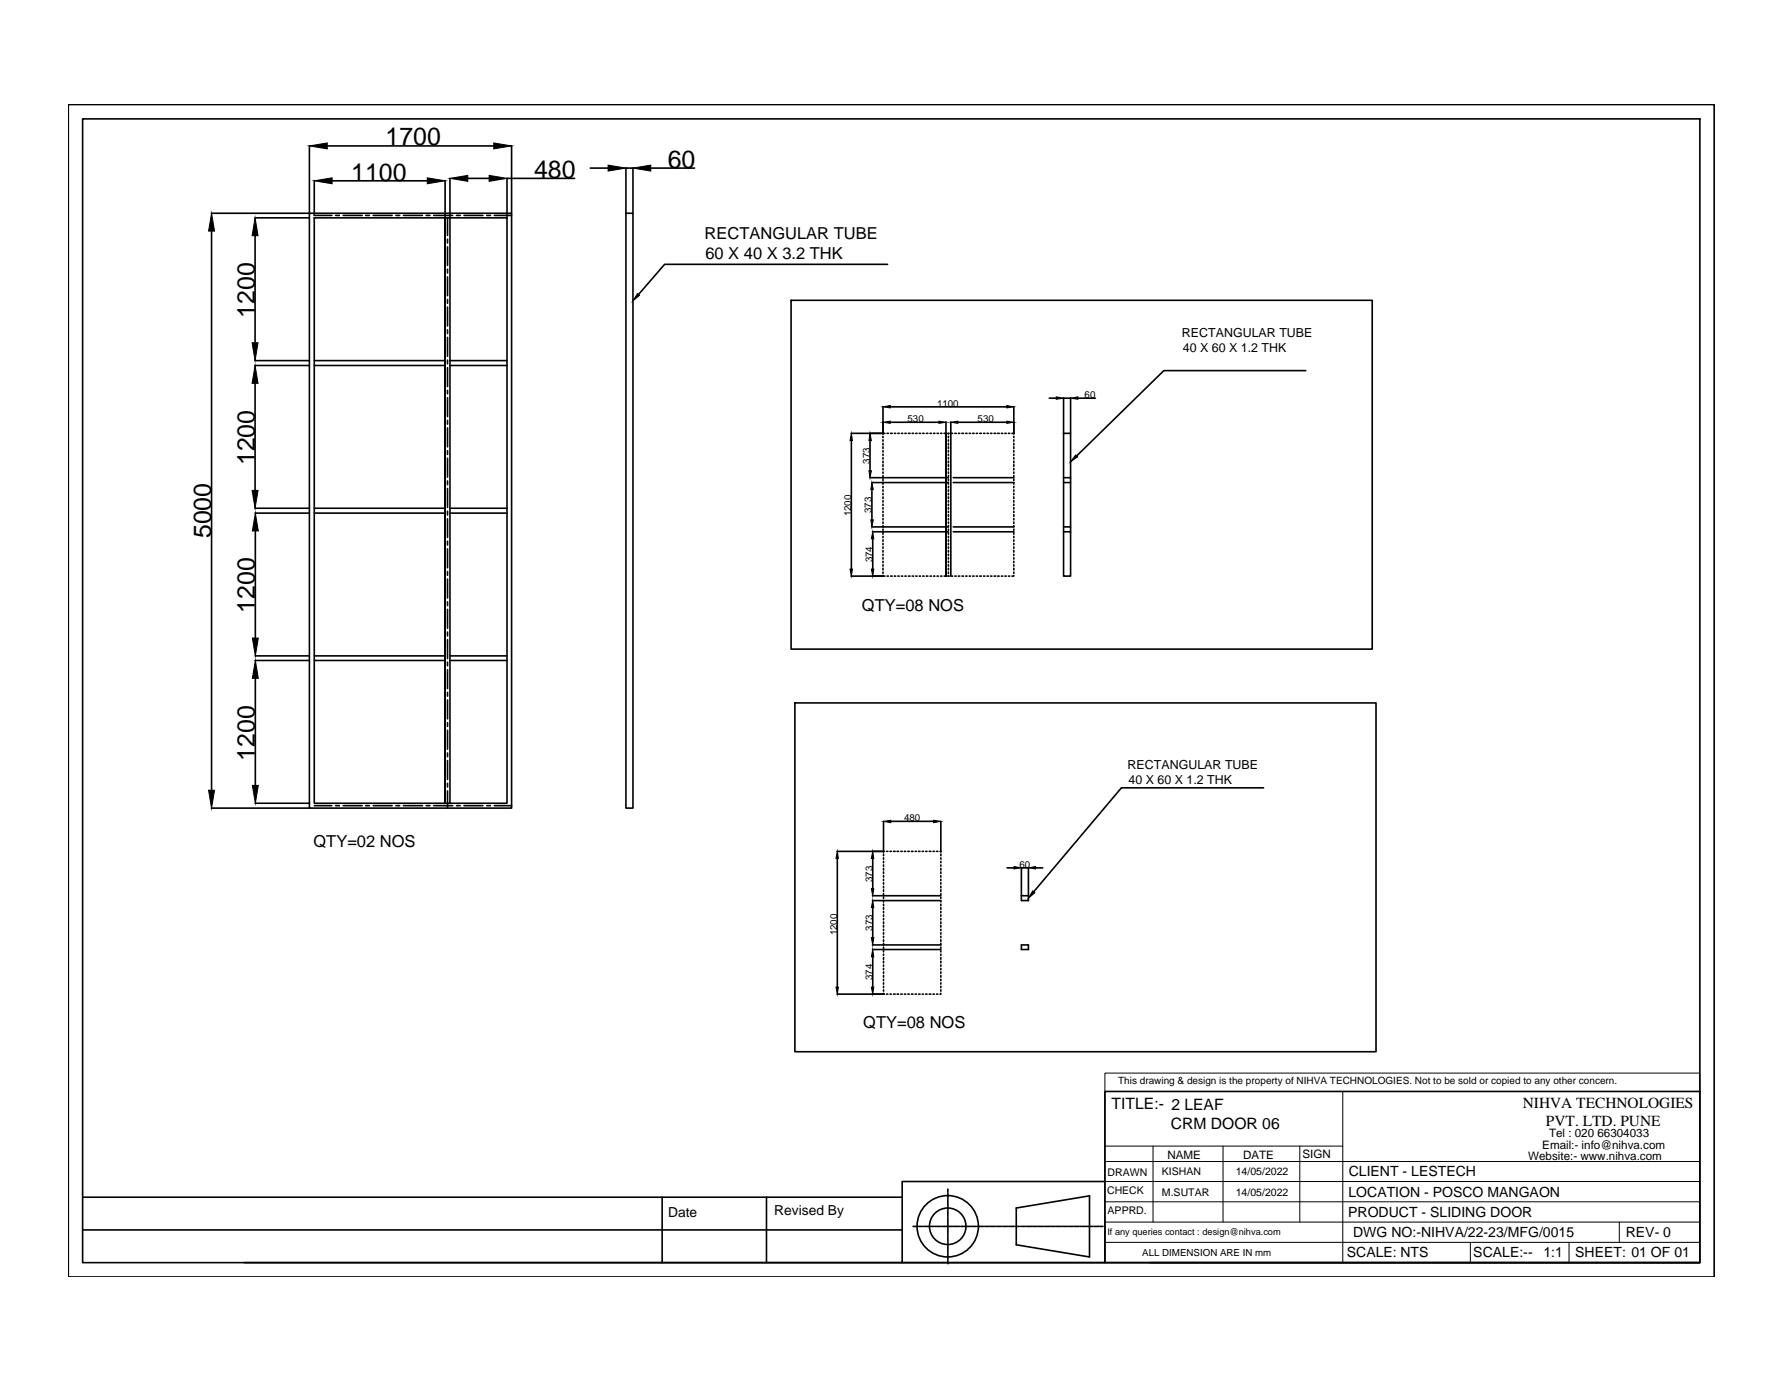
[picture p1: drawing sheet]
<svg xmlns="http://www.w3.org/2000/svg" width="279mm" height="216mm" viewBox="0 0 279 216" stroke-linecap="round" stroke-linejoin="round" font-family="sans-serif">
<!-- layer: 0 -->
<g fill="none" stroke="#000" stroke-width=".25">
<path d="M10.7 16.4h257.8v183.5h-257.8zM12.9 18.6h253.3v179.1h-253.3zM33.1 33.4h15.4M33.1 36.2v87.5M39.9 34.1h8.6M39.9 36.9v16.8M48.5 33.4h31.6v93.1h-31.6zM48.5 22.8v10.5M49.2 34.1h30.2v91.7h-30.2zM49.2 28.3v5.4h2.8M51.3 22.8h26M52 28.3h14.9"/>
<path d="M52.6 33.7h.6M53.7 33.7h3M57.3 33.7h.6M58.4 33.7h3M62 33.7h.6M63.2 33.7h3M66.7 33.7h.6M67.9 33.7h3M69.7 28.3v97.5M70.1 34.1v2.8M70.1 37.5v.5M70.1 38.6v3"/>
<path d="M70.5 27.9v97.9M71.5 33.7h.6M72.7 33.7h2.9M73.3 27.9h3.3M76.2 33.7h.6M77.4 33.7h2.7M80.1 22.8v10.5M90 27.9h-10.6v6.2M92.4 26.3h2.8M98 33.4h1.1v93.1h-1.1zM98 33.3v-7h1.1v7M101.9 26.3h6.9"/>
<path d="M39.9 56.5h8.6M39.9 57.2h8.6M49.2 56.5h20.5M49.2 57.2h20.5M70.1 42.1v.6M70.1 43.3v3M70.1 46.9v.6M70.1 48.1v2.9M70.1 51.6v.6M70.1 52.8v3M70.1 56.4v.6M70.1 57.6v2.9"/>
<path d="M70.5 56.5h8.9M70.5 57.2h8.9M123.9 47h91v54.6h-91zM139 41.4h-34.9l-4.1 4.7M204.5 58h-22.2l-13.7 13.4M39.9 79.6h8.6M39.9 60v16.8M49.2 79.6h20.5M70.1 61.1v.6M70.1 62.3v2.9M70.1 65.8v.6M70.1 67v3"/>
<path d="M70.1 70.6v.5M70.1 71.7v3M70.1 75.3v.6M70.1 76.5v2.9M70.5 79.6h8.9M133.3 69v20.1M136.3 74.8h12.2M136.3 69v4.7M136.6 75.6h11.9v.2M136.6 76.7v4.7M138.3 63.7v4.1h-5M138.3 68.3v.2"/>
<path d="M138.3 68.9v.2M138.3 69.4v.3M138.3 70v.2M138.3 70.6v.2M138.3 71.1v.2M138.3 71.7v.2M138.3 72.2v.3M138.3 72.8v.2M138.3 73.3v.3M138.3 73.9v.2M138.3 74.5v.2M138.3 75v.3"/>
<path d="M138.3 75.6v.2M138.3 76.1v.3M138.3 76.7v.2M138.3 77.2v.3M138.3 77.8v.2M138.3 78.4v.2M138.3 78.9v.2M138.3 79.5v.2M138.6 67.8h-.3v.2M138.9 67.8h.2M139.4 63.7h18.3M139.4 66.1h7.7"/>
<path d="M139.5 67.8h.2M140.1 67.8h.2M140.6 67.8h.2M141.2 67.8h.2M141.7 67.8h.2M142.3 67.8h.2M142.9 67.8h.2M143.4 67.8h.2M144 67.8h.2M144.5 67.8h.2M145.1 67.8h.2M145.7 67.8h.2"/>
<path d="M146.2 67.8h.2M146.8 67.8h.2M147.3 67.8h.2M147.9 67.8h.2M148.2 66.1v1.7M148.4 67.8h.3M148.5 67.8v.2M148.5 68.3v.2M148.5 68.9v.2M148.5 69.4v.3M148.5 70v.2M148.5 70.6v.2"/>
<path d="M148.5 71.1v.2M148.5 71.7v.2M148.5 72.2v.3M148.5 72.8v.2M148.5 73.3v.3M148.5 73.9v.2M148.5 74.5v.2M148.5 75v.3M148.5 76.1v.3M148.5 76.7v.2M148.5 77.2v.3M148.5 77.8v.2"/>
<path d="M148.5 78.4v.2M148.5 78.9v.2M148.5 79.5v.2M148.9 66.1v24.1M149 67.8h.2M149.3 75.6h9.5v.2M149.3 74.8h9.5M149.5 67.8h.3M150 66.1h7.7M150.1 67.8h.2M150.7 67.8h.2M151.2 67.8h.3"/>
<path d="M151.8 67.8h.2M152.3 67.8h.3M152.9 67.8h.2M153.4 67.8h.3M154 67.8h.2M154.6 67.8h.2M155.1 67.8h.2M155.7 67.8h.2M156.2 67.8h.3M156.8 67.8h.2M157.4 67.8h.2M157.9 67.8h.2"/>
<path d="M158.5 67.8h.3M158.8 63.7v4.3M158.8 68.3v.2M158.8 68.9v.2M158.8 69.4v.3M158.8 70v.2M158.8 70.6v.2M158.8 71.1v.2M158.8 71.7v.2M158.8 72.2v.3M158.8 72.8v.2M158.8 73.3v.3"/>
<path d="M158.8 73.9v.2M158.8 74.5v.2M158.8 75v.3M158.8 76.1v.3M158.8 76.7v.2M158.8 77.2v.3M158.8 77.8v.2M158.8 78.4v.2M158.8 78.9v.2M158.8 79.5v.2M164.3 62.3h1.1M166.6 67.8h1.1v22.4h-1.1z"/>
<path d="M166.6 62.3v5.5M166.6 62.3h1.1M166.6 74.8h1.1M166.6 75.6h1.1M167.7 62.3v5.5M168.8 62.3h2.8M39.9 80.3h8.6M40 83.1v16.8M49.2 80.3h20.5M70.1 80v.6M70.1 81.2v2.9M70.1 84.7v.6"/>
<path d="M70.1 85.9v3M70.1 89.5v.6M70.1 90.7v2.9M70.1 94.2v.6M70.1 95.4v3M70.1 99v.6M70.5 80.3h8.9M133.3 90.2h5M136.6 83.3h11.9M136.7 84.4v4.7M138.3 90.1v.1h.3M138.3 80v.2"/>
<path d="M138.3 80.6v.2M138.3 81.2v.2M138.3 81.7v.2M138.3 82.3v.2M138.3 82.8v.2M138.3 83.4v.2M138.3 84v.2M138.3 84.5v.2M138.3 85.1v.2M138.3 85.6v.2M138.3 86.2v.2M138.3 86.8v.2"/>
<path d="M138.3 87.3v.2M138.3 87.9v.2M138.3 88.4v.2M138.3 89v.2M138.3 89.6v.2M138.9 90.2h.2M139.5 90.2h.2M140.1 90.2h.2M140.6 90.2h.2M141.2 90.2h.2M141.7 90.2h.2M142.3 90.2h.2"/>
<path d="M142.9 90.2h.2M143.4 90.2h.2M144 90.2h.2M144.5 90.2h.2M145.1 90.2h.2M145.7 90.2h.2M146.2 90.2h.2M146.8 90.2h.2M147.3 90.2h.2M147.9 90.2h.2M148.2 90.2v-22.4v22.4M148.4 90.2h.3"/>
<path d="M148.5 80v.2M148.5 80.6v.2M148.5 81.2v.2M148.5 81.7v.2M148.5 82.3v.2h-11.9M148.5 82.8v.2M148.5 83.4v.2M148.5 84v.2M148.5 84.5v.2M148.5 85.1v.2M148.5 85.6v.2M148.5 86.2v.2"/>
<path d="M148.5 86.8v.2M148.5 87.3v.2M148.5 87.9v.2M148.5 88.4v.2M148.5 89v.2M148.5 89.6v.2M148.5 90.1v.1M149 90.2h.2M149.3 83.3h9.5M149.5 90.2h.3M150.1 90.2h.2M150.7 90.2h.2"/>
<path d="M151.2 90.2h.3M151.8 90.2h.2M152.3 90.2h.3M152.9 90.2h.2M153.4 90.2h.3M154 90.2h.2M154.6 90.2h.2M155.1 90.2h.2M155.7 90.2h.2M156.2 90.2h.3M156.8 90.2h.2M157.4 90.2h.2"/>
<path d="M157.9 90.2h.2M158.8 90.1v.1h-.3M158.8 80v.2M158.8 80.6v.2M158.8 81.2v.2M158.8 81.7v.2M158.8 82.3v.2h-9.5M158.8 82.8v.2M158.8 83.4v.2M158.8 84v.2M158.8 84.5v.2M158.8 85.1v.2"/>
<path d="M158.8 85.6v.2M158.8 86.2v.2M158.8 86.8v.2M158.8 87.3v.2M158.8 87.9v.2M158.8 88.4v.2M158.8 89v.2M158.8 89.6v.2M166.6 82.5h1.1M166.6 83.3h1.1M39.9 102.7h8.6M39.9 103.4h8.6"/>
<path d="M40 106.2v16.8M49.2 102.7h20.5M49.2 103.4h20.5M70.1 100.1v3M70.1 103.7v.6M70.1 104.8v3M70.1 108.4v.6M70.1 109.6v3M70.1 113.1v.6M70.1 114.3v3M70.1 117.9v.6M70.1 119.1v2.9"/>
<path d="M70.5 102.7h8.9M70.5 103.4h8.9M124.5 110.1h91v54.6h-91zM33.1 126.5h15.4M39.9 125.8h8.6M49.2 126.1h2.8M52.6 126.1h.6M53.7 126.1h3M57.3 126.1h.6M58.4 126.1h3M62 126.1h.6M63.2 126.1h3"/>
<path d="M66.7 126.1h.6M67.9 126.1h3M70.1 122.6v.6M70.1 123.8v2.7M71.5 126.1h.6M72.7 126.1h2.9M76.2 126.1h.6M77.4 126.1h2.7M131.1 134.4v20.1M136.7 134.4v4.7M138.4 128.6v4.7h-7.3M138.4 133.7v.3"/>
<path d="M138.4 134.3v.2M138.4 134.9v.2M138.4 135.4v.2M138.4 136v.2M138.4 136.5v.3M138.4 137.1v.2M138.4 137.7v.2M138.4 138.2v.2M138.4 138.8v.2M138.4 139.3v.3M138.4 139.9v.2M138.5 133.3h-.1v.1"/>
<path d="M138.8 133.3h.3M139.4 133.3h.2M139.5 128.6h6.7M139.9 133.3h.3M140.5 133.3h.2M141.1 133.3h.2M141.6 133.3h.2M142.2 133.3h.2M142.7 133.3h.3M143.3 133.3h.2M143.9 133.3h.2M144.4 133.3h.2"/>
<path d="M145 133.3h.2M145.5 133.3h.3M146.1 133.3h.2M146.7 133.3h.2M147.2 133.3h.1M147.3 128.6v4.8M147.3 133.7v.3M147.3 134.3v.2M147.3 134.9v.2M147.3 135.4v.2M147.3 136v.2M147.3 136.5v.3"/>
<path d="M147.3 137.1v.2M147.3 137.7v.2M147.3 138.2v.2M147.3 138.8v.2M147.3 139.3v.3M147.3 139.9v.2M157.7 135.9h1.1M160 135.8v5.2h1.1v-5.2M160 135.9h1.1M162.2 135.9h1.1M197.9 123.3h-22.3l-13.7 16.3M131.1 155.6h7.3"/>
<path d="M136.6 141h10.7v.2M136.6 140.2h10.7M136.6 148.7h10.7M136.7 142.1v4.7M136.7 149.8v4.7M138.4 155.5v.1h.1M138.4 140.4v.3M138.4 141v.2M138.4 141.5v.3M138.4 142.1v.3M138.4 142.7v.2M138.4 143.2v.3"/>
<path d="M138.4 143.8v.2M138.4 144.3v.3M138.4 144.9v.2M138.4 145.5v.2M138.4 146v.2M138.4 146.6v.2M138.4 147.1v.3M138.4 147.7v.2M138.4 148.3v.2M138.4 148.8v.2M138.4 149.4v.2M138.4 149.9v.3"/>
<path d="M138.4 150.5v.2M138.4 151.1v.2M138.4 151.6v.2M138.4 152.2v.2M138.4 152.7v.3M138.4 153.3v.2M138.4 153.9v.2M138.4 154.4v.2M138.4 155v.2M138.8 155.6h.3M139.4 155.6h.2M139.9 155.6h.3"/>
<path d="M140.5 155.6h.2M141.1 155.6h.2M141.6 155.6h.2M142.2 155.6h.2M142.7 155.6h.3M143.3 155.6h.2M143.9 155.6h.2M144.4 155.6h.2M145 155.6h.2M145.5 155.6h.3M146.1 155.6h.2M146.7 155.6h.2"/>
<path d="M147.3 155.5v.1h-.1M147.3 140.4v.3M147.3 141.5v.3M147.3 142.1v.3M147.3 142.7v.2M147.3 143.2v.3M147.3 143.8v.2M147.3 144.3v.3M147.3 144.9v.2M147.3 145.5v.2M147.3 146v.2M147.3 146.6v.2"/>
<path d="M147.3 147.1v.3M147.3 147.7v.2h-10.7M147.3 148.3v.2M147.3 148.8v.2M147.3 149.4v.2M147.3 149.9v.3M147.3 150.5v.2M147.3 151.1v.2M147.3 151.6v.2M147.3 152.2v.2M147.3 152.7v.3M147.3 153.3v.2"/>
<path d="M147.3 153.9v.2M147.3 154.4v.2M147.3 155v.2M160 147.9h1.1v.8h-1.1zM160 140.2h1.1M173 170.9h93.2v26.8h-93.2zM12.9 192.6h128.4M12.9 187.4h128.4M103.7 187.4v10.3M120 187.4v10.3M141.3 197.7h31.7M143 192h.5"/>
<path d="M143.6 192h.1M143.8 192h.6M144.6 192h.1M144.8 192h.6M145.5 192h.1M145.7 192h.6M146.5 192h.1M146.7 192h.6M147.4 192h.1M147.6 192h.6M148.3 192h.1M148.4 186.2v.4"/>
<path d="M148.4 186.8h.1M148.4 187v.6M148.4 187.7v.1M148.4 187.9v.6M148.4 188.6v.2M148.4 188.9v.6M148.4 189.6v.1M148.4 189.8v.6M148.4 190.5v.2M148.4 190.8v.6M148.4 191.5v.1M148.4 191.7v.6"/>
<path d="M148.4 192.4v.2M148.4 192.6v.6M148.4 193.4v.1M148.4 193.6v.6M148.4 194.3v.1M148.4 194.5v.6M148.4 195.3v.1M148.4 195.5v.6M148.4 196.2v.1M148.4 196.5v.5M148.4 197.2v.1M148.4 197.4v.5"/>
<path d="M148.6 192h.6M149.3 192h.1M149.5 192h.6M150.2 192h.2M150.5 192h.6M151.2 192h.1M151.4 192h.6M152.1 192h.2M152.3 192h.6M153.1 192h.1M153.3 192h.6M154 192h.1"/>
<path d="M154.2 192h.6M155 192h.1M155.2 192h.6M155.9 192h.1M156.2 192h.5M156.9 192h.1M157.1 192h.6M157.8 192h.1M158.1 192h.6M158.7 192h.2M159 192h.6M159.2 189.1l11.4-1.9v9.6l-11.4-1.9z"/>
<path d="M159.7 192h.1M159.9 192h.6M160.6 192h.2M160.9 192h.6M161.6 192h.1M161.8 192h.6M162.5 192h.2M162.8 192h.6M163.5 192h.1M163.7 192h.6M164.4 192h.1M164.7 192h.6"/>
<path d="M165.4 192h.1M165.6 192h.6M166.3 192h.1M166.6 192h.6M167.3 192h.1M167.5 192h.6M168.2 192h.1M168.4 192h.6M169.1 192h.2M169.4 192h.6M170.1 192h.1M170.3 192h.6"/>
<path d="M171.1 192h.1M171.3 192h.6M172 192h.1M172.2 192h.5M173 185h-31.7v12.7h-103M180.1 197.7h86.1"/>
<circle cx="148.4" cy="192" r="2.86"/>
<circle cx="148.4" cy="192" r="4.8"/>
</g>
<g fill="#000" stroke="#000" stroke-width=".16">
<path d="M33.1 33.4l.5 2.8h-.9zM39.9 34.1l.5 2.8h-.9zM48.5 22.8l2.8-.4v.9zM49.2 28.3l2.8-.5v1zM66.9 27.8l2.8 .5-2.8 .5zM70.5 27.9l2.8-.4v.9zM76.6 27.5l2.8 .4-2.8 .5zM77.3 22.4l2.8 .4-2.8 .5zM95.2 25.9l2.8 .4-2.8 .5zM99.1 26.3l2.8-.4v.9zM39.5 53.7h.9l-.5 2.8zM99.9 46l.2 .3-1 .8z"/>
<path d="M39.9 57.2l.5 2.8h-.9zM39.5 76.8h.9l-.5 2.8zM133.3 67.8l.2 1.2h-.4zM136.1 73.7h.4l-.2 1.1zM136.3 67.8l.2 1.2h-.4zM136.6 75.6l.2 1.1h-.4zM138.3 63.7l1.1-.2v.4zM138.3 66.1l1.1-.2v.4zM147.1 65.9l1.1 .2-1.1 .2zM148.9 66.1l1.1-.2v.4zM157.7 63.5l1.1 .2-1.1 .2zM157.7 65.9l1.1 .2-1.1 .2z"/>
<path d="M165.4 62.1l1.2 .2-1.2 .2zM168.5 71.2l.3 .3-1.1 .8zM167.7 62.3l1.1-.2v.4zM40 80.3l.5 2.8h-1zM39.5 99.9h1l-.5 2.8zM133.1 89.1h.4l-.2 1.1zM136.4 81.4h.4l-.2 1.1zM136.7 83.3l.1 1.1h-.3zM136.5 89.1h.3l-.1 1.1zM40 103.4l.5 2.8h-1zM32.7 123.7h.9l-.5 2.8zM39.5 123h1l-.5 2.8z"/>
<path d="M131.1 133.3l.2 1.1h-.4zM136.5 139.1h.3l-.1 1.1zM136.7 133.3l.1 1.1h-.3zM138.4 128.6l1.1-.2v.4zM146.2 128.4l1.1 .2-1.1 .2zM158.8 135.7l1.2 .2-1.2 .1zM161.7 139.5l.4 .3-1 .8zM161.1 135.9l1.1-.2v.3zM130.9 154.5h.4l-.2 1.1zM136.5 146.8h.3l-.1 1.1zM136.7 141l.1 1.1h-.3zM136.5 154.5h.3l-.1 1.1z"/>
<path d="M136.7 148.7l.1 1.1h-.3z"/>
</g>
<g fill="none" stroke="#000" stroke-width=".16">
<path d="M173 168h93.2v2.9h-93.2zM173 170.9v26.8M173 179.4h37.3M174.6 170.9h91.6M180.6 179.4v11.9M191.5 179.4v11.9M203.6 179.4v11.9M210.3 170.9v26.8M173 191.3h93.2M173 188.2h93.2M173 185h93.2M173 181.8h93.2"/>
<path d="M173 194.5h93.2M230.3 194.5v3.2M245.7 194.5v3.2M253.6 191.3v3.2"/>
</g>
<g font-size="3.9">
<text x="60.4" y="22.8">1700</text>
<text x="55" y="28.3">1100</text>
<text x="83.6" y="27.9">480</text>
<text x="104.6" y="26.3">60</text>
<text x="39.9" y="49.8" transform="rotate(-90 39.9 49.8)">1200</text>
<text x="39.9" y="72.8" transform="rotate(-90 39.9 72.8)">1200</text>
<text x="33.1" y="84.3" transform="rotate(-90 33.1 84.3)">5000</text>
<text x="39.9" y="96" transform="rotate(-90 39.9 96)">1200</text>
<text x="39.9" y="119.1" transform="rotate(-90 39.9 119.1)">1200</text>
</g>
<g font-size="2.6">
<text x="110.3" y="37.5">RECTANGULAR TUBE</text>
<text x="110.5" y="40.6">60 X 40 X 3.2 THK</text>
<text x="135" y="95.7">QTY=08 NOS</text>
<text x="49.1" y="132.5">QTY=02 NOS</text>
<text x="135.2" y="161">QTY=08 NOS</text>
</g>
<g font-size="2.5">
<text x="174.1" y="173.6">TITLE:- 2 LEAF</text>
<text x="183.4" y="176.8">CRM DOOR 06</text>
</g>
<g font-size="2.4">
<text x="238.5" y="173.5">NIHVA TECHNOLOGIES</text>
<text x="242.1" y="176.2">PVT. LTD. PUNE</text>
</g>
<g font-size="2.2">
<text x="211.2" y="184.2">CLIENT - LESTECH</text>
<text x="104.6" y="190.5">Date</text>
<text x="121.3" y="190.3">Revised By</text>
<text x="211.1" y="190.5">PRODUCT - SLIDING DOOR</text>
<text x="211.2" y="187.4">LOCATION - POSCO MANGAON</text>
<text x="210.9" y="196.8">SCALE: NTS</text>
<text x="211.9" y="193.7">DWG NO:-NIHVA/22-23/MFG/0015</text>
<text x="230.7" y="196.8">SCALE:--</text>
<text x="241.7" y="196.8">1:1</text>
<text x="246.7" y="196.8">SHEET: 01 OF 01</text>
<text x="254.6" y="193.7">REV- 0</text>
</g>
<g font-size="1.9">
<text x="185.1" y="52.7">RECTANGULAR TUBE</text>
<text x="185.2" y="55.1">40 X 60 X 1.2 THK</text>
<text x="176.6" y="120.3">RECTANGULAR TUBE</text>
<text x="176.7" y="122.7">40 X 60 X 1.2 THK</text>
</g>
<g font-size="1.8">
<text x="241.5" y="179.9">Email:- info@nihva.com</text>
<text x="242.6" y="178.1">Tel : 020 66304033</text>
<text x="182.8" y="181.4">NAME</text>
<text x="194.7" y="181.4">DATE</text>
<text x="204" y="181.3">SIGN</text>
<text x="239.3" y="181.6">Website:- www.nihva.com</text>
</g>
<g font-size="1.7">
<text x="173.5" y="184.1">DRAWN</text>
<text x="182" y="184">KISHAN</text>
<text x="193.5" y="184">14/05/2022</text>
<text x="173.4" y="186.9">CHECK</text>
<text x="173.5" y="190">APPRD.</text>
<text x="182" y="187.2">M.SUTAR</text>
<text x="193.5" y="187.2">14/05/2022</text>
</g>
<text font-size="1.6" x="175.1" y="169.8">This drawing &amp; design is the property of NIHVA TECHNOLOGIES. Not to be sold or copied to any other concern.</text>
<g font-size="1.5">
<text x="146.8" y="63.7">1100</text>
<text x="169.9" y="62.3">60</text>
<text x="142.1" y="66.1">530</text>
<text x="153.1" y="66.1">530</text>
<text x="136.2" y="72.6" transform="rotate(-90 136.2 72.6)">373</text>
<text x="133.3" y="80.8" transform="rotate(-90 133.3 80.8)">1200</text>
<text x="136.5" y="80.3" transform="rotate(-90 136.5 80.3)">373</text>
<text x="136.6" y="88" transform="rotate(-90 136.6 88)">374</text>
<text x="141.6" y="128.6">480</text>
<text x="159.7" y="135.8">60</text>
<text x="136.6" y="138.1" transform="rotate(-90 136.6 138.1)">373</text>
<text x="131.1" y="146.5" transform="rotate(-90 131.1 146.5)">1200</text>
<text x="136.6" y="145.7" transform="rotate(-90 136.6 145.7)">373</text>
<text x="136.6" y="153.4" transform="rotate(-90 136.6 153.4)">374</text>
<text x="178.9" y="196.6">ALL DIMENSION ARE IN mm</text>
</g>
<text font-size="1.4" x="173.4" y="193.3">If any queries contact : design@nihva.com</text>
</svg>
